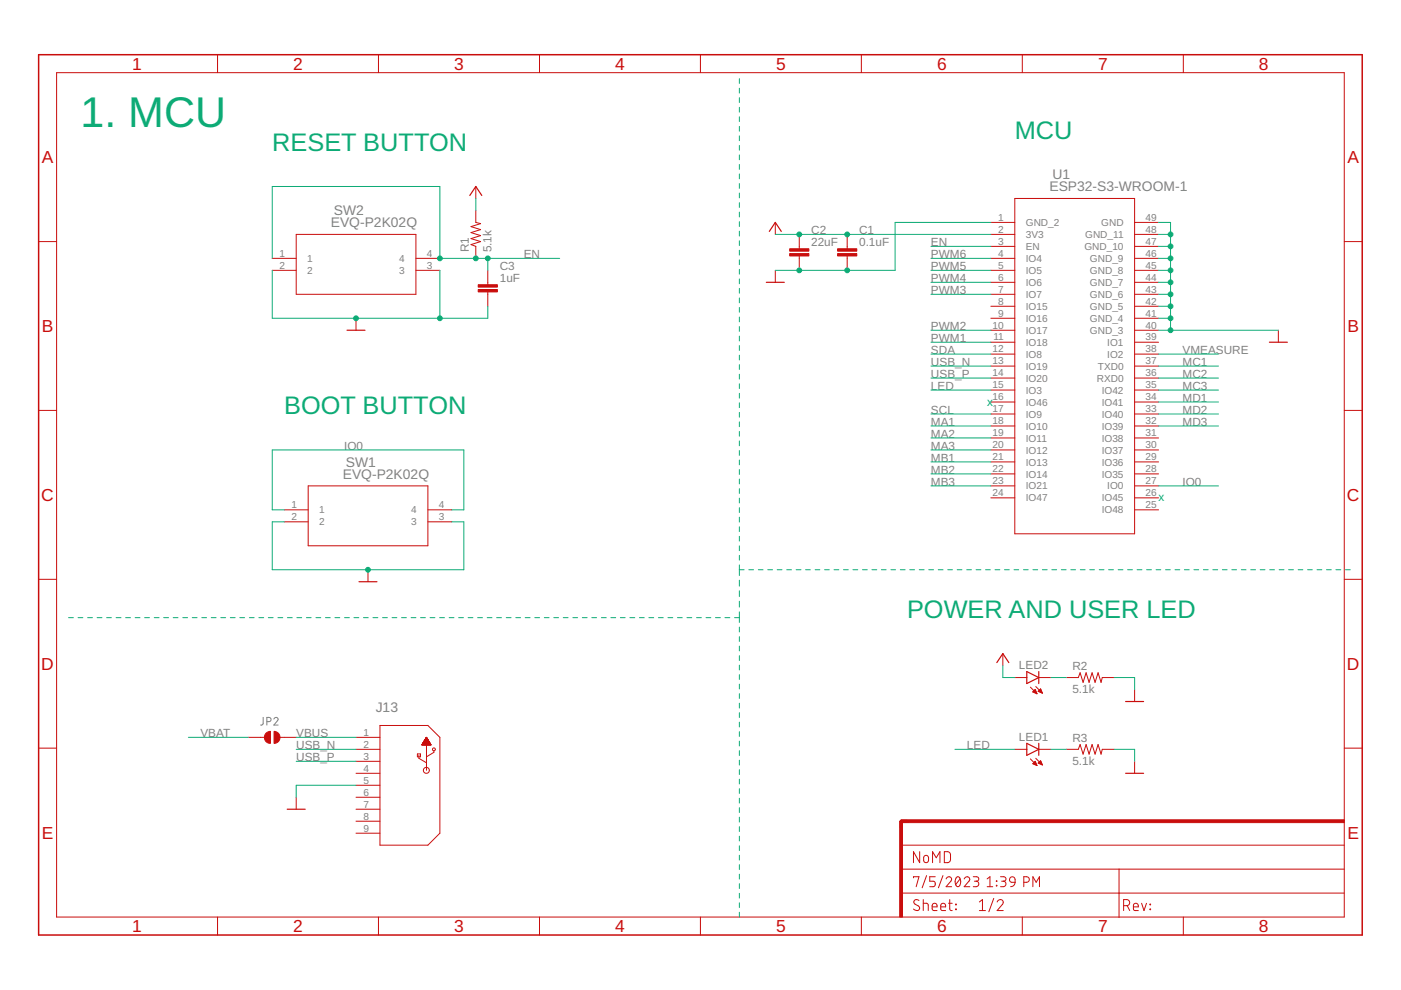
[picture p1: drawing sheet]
<svg xmlns="http://www.w3.org/2000/svg" width="297mm" height="210mm" viewBox="0 0 297 210" stroke-linecap="round" stroke-linejoin="round" font-family="sans-serif">
<path d="M55.8 152.1v1.4l-.2 .2h-.4M56.6 153h.4a.46 .46 0 0 0 .5-.4 .46 .46 0 0 0-.5-.5h-.4v1.6M58.1 152.5a.44 .44 0 0 1 .6-.4 .44 .44 0 0 1 .1 .7l-.7 .9h.9" fill="none" stroke="#808080" stroke-width=".21"/>
<g fill="#c90d0c" stroke="#c90d0c" stroke-width=".21">
<path d="M190.8 174.1h.5v20.3h-.5z"/>
<path d="M191 173.8h94v.6h-94z"/>
<path d="M177.6 53.8h4.1v.5h-4.1z"/>
<path d="M177.6 52.7h4.1v.6h-4.1z"/>
<path d="M167.4 53.8h4.1v.5h-4.1z"/>
<path d="M167.4 52.7h4.1v.6h-4.1z"/>
<path d="M101.4 61.4h4.1v.5h-4.1z"/>
<path d="M101.4 60.4h4.1v.5h-4.1z"/>
</g>
<g fill="none" stroke="#c90d0c" stroke-width=".21">
<path d="M12 15.4h273v179h-273zM46.1 11.6v3.8M80.2 11.6v3.8M114.4 11.6v3.8M148.5 11.6v3.8M182.6 11.6v3.8M216.7 11.6v3.8M250.9 11.6v3.8M100.9 39.5v2.6M8.2 51.2h3.8M57.7 54.8h5.1M57.7 57.3h5.1"/>
<path d="M62.8 49.7h25.4v12.7h-25.4zM88.2 54.8h5.1M88.2 57.3h5.1M100.9 44.6v2.6l1 .2-2 .6 2 .7-2 .6 2 .7-2 .6 2 .6-2 .7 1 .3v2.6M103.4 57.3v3.1M164.4 47.2v2.5M164.4 57.3v2.6M169.5 49.7v3M169.5 54.3v3M179.6 49.7v3M179.6 54.3v3M210.1 54.8h5.1"/>
<path d="M210.1 57.3h5.1M210.1 49.7h5.1M210.1 47.2h5.1M210.1 52.2h5.1M210.1 59.9h5.1M215.2 42.1h25.4v71.1h-25.4zM240.6 54.8h5M240.6 57.3h5M240.6 49.7h5M240.6 47.2h5M240.6 52.2h5M240.6 59.9h5"/>
<path d="M285 51.2h3.8M75.5 67.5v2.5M103.4 61.9v3M210.1 62.4h5.1M210.1 64.9h5.1M210.1 67.5h5.1M210.1 70h5.1M210.1 72.6h5.1M210.1 75.1h5.1M210.1 77.6h5.1M240.6 62.4h5M240.6 64.9h5"/>
<path d="M240.6 67.5h5M240.6 70h5M240.6 72.6h5M240.6 75.1h5M240.6 77.6h5M271 70v2.6M8.2 87h3.8M210.1 80.2h5.1M210.1 82.7h5.1M210.1 85.2h5.1M210.1 87.8h5.1M210.1 90.3h5.1"/>
<path d="M210.1 92.9h5.1M210.1 95.4h5.1M210.1 97.9h5.1M240.6 80.2h5M240.6 82.7h5M240.6 85.2h5M240.6 87.8h5M240.6 90.3h5M240.6 92.9h5M240.6 95.4h5M240.6 97.9h5M285 87h3.8"/>
<path d="M60.3 108.1h5M60.3 110.6h5M65.3 103h25.4v12.7h-25.4zM90.7 108.1h5.1M90.7 110.6h5.1M210.1 103h5.1M210.1 100.5h5.1M210.1 105.6h5.1M240.6 108.1h5M240.6 103h5M240.6 100.5h5M240.6 105.6h5"/>
<path d="M8.2 122.8h3.8M78 120.8v2.5M212.6 138.6v2.5M285 122.8h3.8M8.2 158.6h3.8M52.6 156.3h3.5M59.4 156.3h3.4M75.5 156.3h5.1M75.5 158.9h5.1M80.6 153.8h10.1l2.6 2.5v20.4l-2.6 2.5h-10.1zM88.5 159.9h.7v.6h-.7zM89.5 157.9h1.8"/>
<path d="M89.5 157.8h1.8M89.6 157.8h1.6M89.6 157.7h1.6M89.6 157.6h1.6M89.7 157.6h1.5M89.7 157.5h1.4M89.7 157.4h1.4M89.8 157.4h1.2M89.8 157.3h1.2M89.9 157.3h1.1M89.9 157.2h1M89.9 157.1h1"/>
<path d="M90 157.1h.8M90 157h.8M90.1 156.9h.6M90.1 156.8h.6M90.2 156.7h.4M90.2 156.6h.4M90.3 156.6h.3M90.3 156.5h.2M90.3 156.4h.2M90.4 156.4h.1M90.4 157.9v5.4M90.4 156.3l1 1.6h-1.9z"/>
<path d="M92 159.2v.3l-1.6 1M215.2 143.7h2.5M215.2 158.9h2.5M218.5 145.7l1.4 1.4M219 146.7h.7M219.1 146.6h.5M219.2 146.8h.6M219.2 146.4h.4M219.4 146.3h.1M219.5 146.2l-.5 .5 .9 .4M219.5 146.2l.4 .9M219.5 146.9h.3"/>
<path d="M219.5 146.2h.1M219.6 145.6l1.4 1.4M219.8 147h.1M220.1 146.6l.9 .4M220.1 146.6h.7M220.2 143.7h2.6M220.2 158.9h2.6M220.3 146.4h.5M220.4 146.7h.5M220.4 146.3h.3M220.5 146.2h.2M220.6 146.1l-.5 .5"/>
<path d="M220.6 146.1l.4 .9M220.6 146.1h.1M220.6 146.8h.3M220.9 146.9h.1M226.1 143.7h2.5l.4-1.1 .6 2.1 .7-2.1 .6 2.1 .6-2.1 .7 2.1 .6-2.1 .6 2.1 .3-1h2.5M226.1 158.9h2.5l.4-1 .6 2 .7-2 .6 2 .6-2 .7 2 .6-2 .6 2 .3-1h2.5M240.6 146.2v2.5M285 158.6h3.8M62.8 169v2.6M75.5 161.4h5.1M75.5 164h5.1M75.5 166.5h5.1"/>
<path d="M75.5 169h5.1M75.5 171.6h5.1M75.5 174.1h5.1M75.5 176.7h5.1M88.8 160.1v.7l1.6 .9M191.1 179.2h93.9M218.5 160.9l1.4 1.4M219 161.9l.5-.5 .4 .9zM219 161.9h.7M219.1 162h.6M219.2 161.8h.4M219.3 161.6h.3"/>
<path d="M219.4 162.1h.4M219.4 161.5h.1M219.6 160.8l1.4 1.4M219.7 162.2h.1M220.1 161.8l.5-.5 .4 .9zM220.2 161.8h.6M220.3 161.9h.6M220.3 161.6h.5M220.4 161.5h.3M220.5 161.4h.2M220.6 162h.3M220.8 162.1h.2"/>
<path d="M240.6 161.4v2.6M46.1 194.4v3.8M80.2 194.4v3.8M114.4 194.4v3.8M148.5 194.4v3.8M182.6 194.4v3.8M191.1 189.4h93.9M191.1 184.3h93.9M193.7 186.1v-.2h1.1l-.6 2.1M194.8 190.9a.58 .58 0 0 0-.8-.1 .58 .58 0 0 0 0 .9l.7 .4a.58 .58 0 0 1 .1 .9 .58 .58 0 0 1-.9-.1l-.2-.2M195 180.6v2.3l-1.3-2.3v2.3M195.7 191.5l1 .1 .1 1.5"/>
<path d="M195.7 190.7v2.4M195.9 181.5l.5-.1a.92 .92 0 0 1 .2 1.4l-.3 .1-.4-.2zM196.4 185.7l-.9 2.5M197.6 192.3h1.1a.54 .54 0 0 0-.4-.8 .54 .54 0 0 0-.7 .5l.2 1 .9 .1M197.7 182.9v-2.3l.8 1.3 .8-1.3v2.3M198.3 185.9h-1.2v.9h.7a.59 .59 0 0 1 .5 .6 .59 .59 0 0 1-.5 .6h-.7M199.5 192.3h1a.54 .54 0 0 0-.4-.8 .54 .54 0 0 0-.6 .5l.1 1 .9 .1M199.9 185.7l-.9 2.5M200.2 180.6h.9l.4 .4v1.5l-.4 .4h-.9zM200.6 186.4a.58 .58 0 0 1 .8-.5 .58 .58 0 0 1 .2 .9l-1 1.2h1.2M201.1 191.5h.8M201.4 190.7v2.1l.5 .3"/>
<path d="M202.6 191.7l.2 .1zM202.6 192.7l.2 .2zM202.8 186l.1-.1a.88 .88 0 0 1 .8 1.3l-.1 .3a.51 .51 0 0 1-.5 .5 .51 .51 0 0 1-.5-.5l-.1-.8zM203.6 186.4l-1 1.1M204.4 186.4a.58 .58 0 0 1 .9-.5 .58 .58 0 0 1 .1 .9l-1 1.2h1.2M206.4 185.9h.7a.48 .48 0 0 1 .4 .5 .48 .48 0 0 1-.4 .4h-.5M206.9 186.8a.58 .58 0 0 1 .6 .6 .58 .58 0 0 1-.6 .6h-.5M207.6 193.1h1.3M207.6 191.2l.7-.5v2.4M209.3 188h1.2M209.3 186.4l.6-.5v2.1M210.7 190.5l-1 2.8"/>
<path d="M211.2 186.8l.1 .1zM211.2 187.7l.1 .1zM211.4 191.2a.64 .64 0 0 1 .9-.5 .64 .64 0 0 1 .2 1.1l-1.1 1.3h1.3M212.1 185.9h.7a.48 .48 0 0 1 .5 .5 .48 .48 0 0 1-.5 .4h-.4M212.7 186.8a.58 .58 0 0 1 .6 .6 .58 .58 0 0 1-.6 .6h-.6M214.2 186.1l.3-.2 .6 .2 .1 1-1-.2-.2-.3zM215.2 187.1l-.3 .6-.6 .3M216.7 194.4v3.8M217.1 187.1h.6a.59 .59 0 0 0 .5-.6 .59 .59 0 0 0-.5-.6h-.6v2.1M219 188v-2.1l.7 1.2 .7-1.2v2.1M237.3 184.3v10.2M238.2 192h.7a.65 .65 0 0 0 .6-.6 .65 .65 0 0 0-.6-.7h-.7v2.4"/>
<path d="M239 192l.5 1.1M240.3 192.3h1a.54 .54 0 0 0-.3-.8 .54 .54 0 0 0-.7 .5l.1 1 .9 .1M242 191.5l.5 1.6 .6-1.6M243.8 192.7l.1 .2zM243.8 191.7l.1 .1zM250.9 194.4v3.8"/>
<circle cx="92" cy="158.9" r=".3"/>
<circle cx="90.4" cy="163.3" r=".63"/>
</g>
<path d="M192.3 174.1h-1.2v1.3" fill="none" stroke="#c90d0c" stroke-width=".61"/>
<path d="M8.2 11.6h280.6v186.6h-280.6z" fill="none" stroke="#c90d0c" stroke-width=".32"/>
<g fill="none" stroke="#c90d0c" stroke-width=".25">
<path d="M99.6 41.4l1.3-1.9 1.3 1.9M162.5 59.9h3.8M163.1 49.1l1.3-1.9 1.3 1.9M73.6 70h3.8M269.1 72.6h3.8M76.1 123.3h3.8M211.3 140.5l1.3-1.9 1.3 1.9M217.7 142.4l2.5 1.3-2.5 1.2zM217.7 157.6l2.5 1.3-2.5 1.2zM220.2 142.4v2.5M220.2 157.6v2.5M238.7 148.7h3.8"/>
<path d="M60.9 171.6h3.8M238.7 164h3.8"/>
</g>
<g fill="#c90d0c" stroke="#c90d0c" stroke-width=".21">
<path d="M58.1 155.1a1.27 1.27 0 0 1 1.3 1.2 1.27 1.27 0 0 1-1.3 1.3z" fill-rule="evenodd"/>
<path d="M56.4 155.5l.5-.3 .4-.1v2.5a1.27 1.27 0 0 1-1.1-.7 1.27 1.27 0 0 1 .2-1.4z" fill-rule="evenodd"/>
</g>
<g fill="none" stroke="#0dab76" stroke-width=".21">
<path d="M156.8 16.7v1M156.8 18.7v1M156.8 20.7v1M156.8 22.8v1M156.8 24.8v1M156.8 26.8v1M156.8 28.8v1M156.8 30.8v1.1M156.8 32.9v1M156.8 34.9v1M156.8 36.9v1M156.8 38.9v1"/>
<path d="M57.7 57.3v10.2h45.7v-2.6M57.7 54.8v-15.3h35.6v15.3h25.4M93.3 57.3v10.2M100.9 42.1v2.5M103.4 54.8v2.5M156.8 40.9v1.1M156.8 43v1M156.8 45v1M156.8 47v1M156.8 49v1M156.8 51.1v1M156.8 53.1v1"/>
<path d="M156.8 55.1v1M156.8 57.1v1M156.8 59.1v1.1M164.4 49.7h45.7M197.4 57.3h12.7M197.4 59.9h12.7M197.4 54.8h12.7M197.4 52.2h12.7M210.1 47.2h-20.3v10.1h-25.4M245.6 57.3h2.6M245.6 47.2h2.6v22.8M245.6 59.9h2.6"/>
<path d="M245.6 54.8h2.6M245.6 52.2h2.6M245.6 49.7h2.6M156.8 61.2v1M156.8 63.2v1M156.8 65.2v1M156.8 67.2v1M156.8 69.2v1.1M156.8 71.3v1M156.8 73.3v1M156.8 75.3v1M156.8 77.3v1"/>
<path d="M156.8 79.4v1M197.4 70h12.7M197.4 62.4h12.7M197.4 75.1h12.7M197.4 77.6h12.7M197.4 72.6h12.7M245.6 70h25.4M245.6 67.5h2.6M245.6 64.9h2.6M245.6 62.4h2.6M245.6 75.1h12.7M245.6 77.6h12.7"/>
<path d="M156.8 81.4v1M156.8 83.4v1M156.8 85.4v1M156.8 87.4v1.1M156.8 89.5v1M156.8 91.5v1M156.8 93.5v1M156.8 95.5v1M156.8 97.5v1.1M156.8 99.6v1M197.4 95.4h12.7M197.4 87.8h12.7"/>
<path d="M197.4 80.2h12.7M197.4 82.7h12.7M197.4 90.3h12.7M197.4 92.9h12.7M197.4 97.9h12.7M245.6 87.8h12.7M245.6 80.2h12.7M245.6 82.7h12.7M245.6 90.3h12.7M245.6 85.2h12.7M60.3 110.6h-2.6v10.2h40.6v-10.2h-2.5M60.3 108.1h-2.6v-12.7h40.6v12.7h-2.5"/>
<path d="M156.8 101.6v1M156.8 103.6v1M156.8 105.6v1M156.8 107.7v1M156.8 109.7v1M156.8 111.7v1M156.8 113.7v1M156.8 115.7v1.1M156.8 117.8v1M156.8 119.8v2.2M197.4 103h12.7M197.4 100.5h12.7"/>
<path d="M245.6 103h12.7M14.5 131h1.1M16.6 131h1M18.6 131h1M20.6 131h1M22.6 131h1M24.6 131h1.1M26.6 131h1.1M28.7 131h1M30.7 131h1M32.7 131h1M34.7 131h1"/>
<path d="M36.7 131h1M38.8 131h1M40.8 131h1M42.8 131h1M44.8 131h1M46.8 131h1M48.8 131h1M50.8 131h1.1M52.9 131h1M54.9 131h1M56.9 131h1M58.9 131h1"/>
<path d="M60.9 131h1.1M62.9 131h1.1M65 131h1M67 131h1M69 131h1M71 131h1M73 131h1.1M75.1 131h1M77.1 131h1M79.1 131h1M81.1 131h1M83.1 131h1"/>
<path d="M85.1 131h1M87.2 131h1M89.2 131h1M91.2 131h1M93.2 131h1M95.2 131h1M97.2 131h1.1M99.3 131h1M101.3 131h1M103.3 131h1M105.3 131h1M107.3 131h1.1"/>
<path d="M109.3 131h1.1M111.4 131h1M113.4 131h1M115.4 131h1M117.4 131h1M119.4 131h1M121.5 131h1M123.5 131h1M125.5 131h1M127.5 131h1M129.5 131h1M131.5 131h1"/>
<path d="M133.5 131h1.1M135.6 131h1M137.6 131h1M139.6 131h1M141.6 131h1M143.6 131h1.1M145.6 131h1.1M147.7 131h1M149.7 131h1M151.7 131h1M153.7 131h1M155.7 131h1.1"/>
<path d="M156.8 120.8h1M156.8 123v1.3M156.8 125.3v1.2M156.8 127.5v1.2M156.8 129.7v2.3M156.8 133v1M156.8 135v1M156.8 137v1M156.8 139v1M158.8 120.8h1M160.8 120.8h1M162.8 120.8h1"/>
<path d="M164.8 120.8h1M166.8 120.8h1M168.8 120.8h1M170.8 120.8h1M172.8 120.8h1M174.8 120.8h1M176.8 120.8h1M178.8 120.8h1.1M180.8 120.8h1.1M182.9 120.8h1M184.9 120.8h1M186.9 120.8h1"/>
<path d="M188.9 120.8h1M190.9 120.8h1M192.9 120.8h1M194.9 120.8h1M196.9 120.8h1M198.9 120.8h1M200.9 120.8h1M202.9 120.8h1M205 120.8h1M206.9 120.8h1.1M209 120.8h1M211 120.8h1"/>
<path d="M213 120.8h1M215 120.8h1M217 120.8h1M219 120.8h1M221 120.8h1M223 120.8h1M225 120.8h1M227 120.8h1M229 120.8h1.1M231.1 120.8h1M233.1 120.8h1M235.1 120.8h1"/>
<path d="M237.1 120.8h1M239.1 120.8h1M241.1 120.8h1M243.1 120.8h1M245.1 120.8h1M247.1 120.8h1M249.1 120.8h1M251.1 120.8h1M253.1 120.8h1M255.1 120.8h1.1M257.2 120.8h1M259.2 120.8h1"/>
<path d="M261.2 120.8h1M263.2 120.8h1M265.2 120.8h1M267.2 120.8h1M269.2 120.8h1M271.2 120.8h1M273.2 120.8h1M275.2 120.8h1M277.2 120.8h1M279.2 120.8h1M281.2 120.8h1.1M283.3 120.8h1"/>
<path d="M285.3 120.8h1M39.9 156.3h12.7M62.8 158.9h12.7M62.8 156.3h12.7M156.8 141v1M156.8 143v1.1M156.8 145.1v1M156.8 147.1v1M156.8 149.1v1M156.8 151.1v1M156.8 153.1v1M156.8 155.1v1"/>
<path d="M156.8 157.1v1.1M156.8 159.2v1M202.5 158.9h12.7M212.6 141.1v2.6h2.6M222.8 143.7h3.3M222.8 158.9h3.3M236.2 143.7h4.4v2.5M236.2 158.9h4.4v2.5M62.8 161.4h12.7M75.5 166.5h-12.7v2.5M156.8 161.2v1M156.8 163.2v1"/>
<path d="M156.8 165.2v1M156.8 167.2v1M156.8 169.2v1.1M156.8 171.3v1M156.8 173.3v1M156.8 175.3v1M156.8 177.3v1M156.8 179.3v1M156.8 181.3v1.1M156.8 183.3v1.1M156.8 185.4v1M156.8 187.4v1"/>
<path d="M156.8 189.4v1M156.8 191.4v1M156.8 193.4v1"/>
</g>
<g fill="#0dab76" stroke="#0dab76" stroke-width=".21">
<circle cx="169.5" cy="57.3" r=".51"/>
<circle cx="179.6" cy="57.3" r=".51"/>
<circle cx="248.2" cy="70" r=".51"/>
<circle cx="248.2" cy="67.5" r=".51"/>
<circle cx="248.2" cy="64.9" r=".51"/>
<circle cx="248.2" cy="62.4" r=".51"/>
<circle cx="248.2" cy="59.9" r=".51"/>
<circle cx="248.2" cy="57.3" r=".51"/>
<circle cx="248.2" cy="54.8" r=".51"/>
<circle cx="248.2" cy="52.2" r=".51"/>
<circle cx="248.2" cy="49.7" r=".51"/>
<circle cx="78" cy="120.8" r=".51"/>
<circle cx="75.5" cy="67.5" r=".51"/>
<circle cx="93.3" cy="67.5" r=".51"/>
<circle cx="179.6" cy="49.7" r=".51"/>
<circle cx="169.5" cy="49.7" r=".51"/>
<circle cx="100.9" cy="54.8" r=".51"/>
<circle cx="93.3" cy="54.8" r=".51"/>
<circle cx="103.4" cy="54.8" r=".51"/>
</g>
<text font-size="9.1" fill="#0dab76" x="17.1" y="26.8">1. MCU</text>
<g font-size="5.4" fill="#0dab76">
<text x="215.2" y="29.4">MCU</text>
<text x="57.7" y="31.9">RESET BUTTON</text>
<text x="60.3" y="87.8">BOOT BUTTON</text>
<text x="192.3" y="131">POWER AND USER LED</text>
</g>
<g font-size="3.7" fill="#c90d0c">
<text x="28" y="14.8">1</text>
<text x="62.2" y="14.8">2</text>
<text x="96.3" y="14.8">3</text>
<text x="130.4" y="14.8">4</text>
<text x="164.5" y="14.8">5</text>
<text x="198.7" y="14.8">6</text>
<text x="232.8" y="14.8">7</text>
<text x="266.9" y="14.8">8</text>
<text x="8.9" y="34.6">A</text>
<text x="285.7" y="34.6">A</text>
<text x="8.9" y="70.4">B</text>
<text x="285.7" y="70.4">B</text>
<text x="8.8" y="106.2">C</text>
<text x="285.6" y="106.2">C</text>
<text x="8.8" y="142">D</text>
<text x="285.6" y="142">D</text>
<text x="8.9" y="177.8">E</text>
<text x="285.7" y="177.8">E</text>
<text x="28" y="197.6">1</text>
<text x="62.2" y="197.6">2</text>
<text x="96.3" y="197.6">3</text>
<text x="130.4" y="197.6">4</text>
<text x="164.5" y="197.6">5</text>
<text x="198.7" y="197.6">6</text>
<text x="232.8" y="197.6">7</text>
<text x="266.9" y="197.6">8</text>
</g>
<g font-size="2.9" fill="#808080">
<text x="222.5" y="40.6">ESP32-S3-WROOM-1</text>
<text x="223.1" y="38">U1</text>
<text x="70.8" y="45.7">SW2</text>
<text x="70.1" y="48.2">EVQ-P2K02Q</text>
<text x="72.7" y="101.5">EVQ-P2K02Q</text>
<text x="73.3" y="99">SW1</text>
<text x="79.7" y="151">J13</text>
</g>
<g font-size="2.5" fill="#808080">
<text x="99.4" y="53.5" transform="rotate(-90 99.4 53.5)">R1</text>
<text x="104.2" y="53.5" transform="rotate(-90 104.2 53.5)">5.1k</text>
<text x="172" y="52.2">22uF</text>
<text x="172" y="49.7">C2</text>
<text x="182.2" y="52.2">0.1uF</text>
<text x="182.2" y="49.7">C1</text>
<text x="197.4" y="52.2">EN</text>
<text x="106" y="59.9">1uF</text>
<text x="106" y="57.3">C3</text>
<text x="111" y="54.8">EN</text>
<text x="197.4" y="57.3">PWM5</text>
<text x="197.4" y="54.8">PWM6</text>
<text x="197.4" y="59.9">PWM4</text>
<text x="197.4" y="62.4">PWM3</text>
<text x="197.4" y="70">PWM2</text>
<text x="197.4" y="75.1">SDA</text>
<text x="197.4" y="77.6">USB_N</text>
<text x="197.4" y="72.5">PWM1</text>
<text x="250.7" y="77.6">MC1</text>
<text x="250.7" y="75.1">VMEASURE</text>
<text x="197.4" y="80.2">USB_P</text>
<text x="197.4" y="82.7">LED</text>
<text x="250.7" y="80.2">MC2</text>
<text x="250.7" y="82.7">MC3</text>
<text x="197.4" y="87.8">SCL</text>
<text x="250.7" y="85.2">MD1</text>
<text x="250.7" y="87.8">MD2</text>
<text x="73" y="95.4">IO0</text>
<text x="197.4" y="90.3">MA1</text>
<text x="197.4" y="92.9">MA2</text>
<text x="197.4" y="95.4">MA3</text>
<text x="250.7" y="90.3">MD3</text>
<text x="197.4" y="97.9">MB1</text>
<text x="197.4" y="100.5">MB2</text>
<text x="197.4" y="103">MB3</text>
<text x="250.7" y="103">IO0</text>
<text x="216" y="141.9">LED2</text>
<text x="227.4" y="142.2">R2</text>
<text x="227.4" y="147">5.1k</text>
<text x="42.5" y="156.3">VBAT</text>
<text x="62.8" y="158.9">USB_N</text>
<text x="62.8" y="161.4">USB_P</text>
<text x="62.8" y="156.3">VBUS</text>
<text x="205" y="158.9">LED</text>
<text x="216" y="157.1">LED1</text>
<text x="227.4" y="157.4">R3</text>
<text x="227.4" y="162.2">5.1k</text>
</g>
<g font-size="2.5" fill="#0dab76">
<text x="209.3" y="86">x</text>
<text x="245.6" y="106.3">x</text>
</g>
<g font-size="2.1" fill="#808080">
<text x="211.6" y="46.8">1</text>
<text x="217.5" y="47.9">GND_2</text>
<text x="233.5" y="47.9">GND</text>
<text x="242.9" y="46.8">49</text>
<text x="211.6" y="49.3">2</text>
<text x="211.6" y="51.9">3</text>
<text x="217.5" y="50.5">3V3</text>
<text x="217.5" y="53">EN</text>
<text x="229.9" y="53">GND_10</text>
<text x="230.1" y="50.5">GND_11</text>
<text x="242.9" y="51.9">47</text>
<text x="242.9" y="49.3">48</text>
<text x="59.3" y="54.4">1</text>
<text x="59.3" y="57">2</text>
<text x="65.1" y="55.5">1</text>
<text x="65.1" y="58.1">2</text>
<text x="84.7" y="58.1">3</text>
<text x="84.7" y="55.5">4</text>
<text x="90.5" y="57">3</text>
<text x="90.5" y="54.4">4</text>
<text x="211.6" y="54.4">4</text>
<text x="211.6" y="57">5</text>
<text x="211.6" y="59.5">6</text>
<text x="217.5" y="55.5">IO4</text>
<text x="217.5" y="58.1">IO5</text>
<text x="231.1" y="58.1">GND_8</text>
<text x="231.1" y="55.5">GND_9</text>
<text x="242.9" y="59.5">44</text>
<text x="242.9" y="57">45</text>
<text x="242.9" y="54.4">46</text>
<text x="211.6" y="62">7</text>
<text x="211.6" y="64.6">8</text>
<text x="217.5" y="60.6">IO6</text>
<text x="217.5" y="63.2">IO7</text>
<text x="217.5" y="65.7">IO15</text>
<text x="231.1" y="65.7">GND_5</text>
<text x="231.1" y="63.2">GND_6</text>
<text x="231.1" y="60.6">GND_7</text>
<text x="242.9" y="64.6">42</text>
<text x="242.9" y="62">43</text>
<text x="210.5" y="69.7">10</text>
<text x="211.6" y="67.1">9</text>
<text x="217.5" y="68.2">IO16</text>
<text x="217.5" y="70.8">IO17</text>
<text x="231.1" y="70.8">GND_3</text>
<text x="231.1" y="68.2">GND_4</text>
<text x="242.9" y="69.7">40</text>
<text x="242.9" y="67.1">41</text>
<text x="210.5" y="74.7">12</text>
<text x="210.5" y="77.3">13</text>
<text x="210.6" y="72.2">11</text>
<text x="217.5" y="73.3">IO18</text>
<text x="217.5" y="75.9">IO8</text>
<text x="234.8" y="75.9">IO2</text>
<text x="234.8" y="73.3">IO1</text>
<text x="242.9" y="77.3">37</text>
<text x="242.9" y="74.7">38</text>
<text x="242.9" y="72.2">39</text>
<text x="210.5" y="79.8">14</text>
<text x="210.5" y="82.4">15</text>
<text x="217.5" y="78.4">IO19</text>
<text x="217.5" y="80.9">IO20</text>
<text x="217.5" y="83.5">IO3</text>
<text x="232.5" y="80.9">RXD0</text>
<text x="232.8" y="78.4">TXD0</text>
<text x="233.6" y="83.5">IO42</text>
<text x="242.9" y="82.4">35</text>
<text x="242.9" y="79.8">36</text>
<text x="210.5" y="84.9">16</text>
<text x="210.5" y="87.4">17</text>
<text x="210.5" y="90">18</text>
<text x="217.5" y="86">IO46</text>
<text x="217.5" y="88.5">IO9</text>
<text x="233.6" y="88.5">IO40</text>
<text x="233.6" y="86">IO41</text>
<text x="242.9" y="90">32</text>
<text x="242.9" y="87.4">33</text>
<text x="242.9" y="84.9">34</text>
<text x="210.5" y="92.5">19</text>
<text x="210.5" y="95">20</text>
<text x="217.5" y="91.1">IO10</text>
<text x="217.5" y="93.6">IO11</text>
<text x="233.6" y="93.6">IO38</text>
<text x="233.6" y="91.1">IO39</text>
<text x="242.9" y="95">30</text>
<text x="242.9" y="92.5">31</text>
<text x="210.5" y="97.6">21</text>
<text x="210.5" y="100.1">22</text>
<text x="217.5" y="96.2">IO12</text>
<text x="217.5" y="98.7">IO13</text>
<text x="217.5" y="101.2">IO14</text>
<text x="233.6" y="101.2">IO35</text>
<text x="233.6" y="98.7">IO36</text>
<text x="233.6" y="96.2">IO37</text>
<text x="242.9" y="100.1">28</text>
<text x="242.9" y="97.6">29</text>
<text x="61.8" y="107.7">1</text>
<text x="93.1" y="107.7">4</text>
<text x="210.5" y="102.7">23</text>
<text x="210.5" y="105.2">24</text>
<text x="217.5" y="103.8">IO21</text>
<text x="217.5" y="106.3">IO47</text>
<text x="233.6" y="106.3">IO45</text>
<text x="234.8" y="103.8">IO0</text>
<text x="242.9" y="107.7">25</text>
<text x="242.9" y="105.2">26</text>
<text x="242.9" y="102.7">27</text>
<text x="61.8" y="110.3">2</text>
<text x="67.7" y="108.9">1</text>
<text x="67.7" y="111.4">2</text>
<text x="87.2" y="111.4">3</text>
<text x="87.2" y="108.9">4</text>
<text x="93.1" y="110.3">3</text>
<text x="233.6" y="108.9">IO48</text>
<text x="77" y="156">1</text>
<text x="77" y="158.5">2</text>
<text x="77" y="161.1">3</text>
<text x="77" y="163.6">4</text>
<text x="77" y="166.1">5</text>
<text x="77" y="168.7">6</text>
<text x="77" y="171.2">7</text>
<text x="77" y="173.8">8</text>
<text x="77" y="176.3">9</text>
</g>
</svg>
